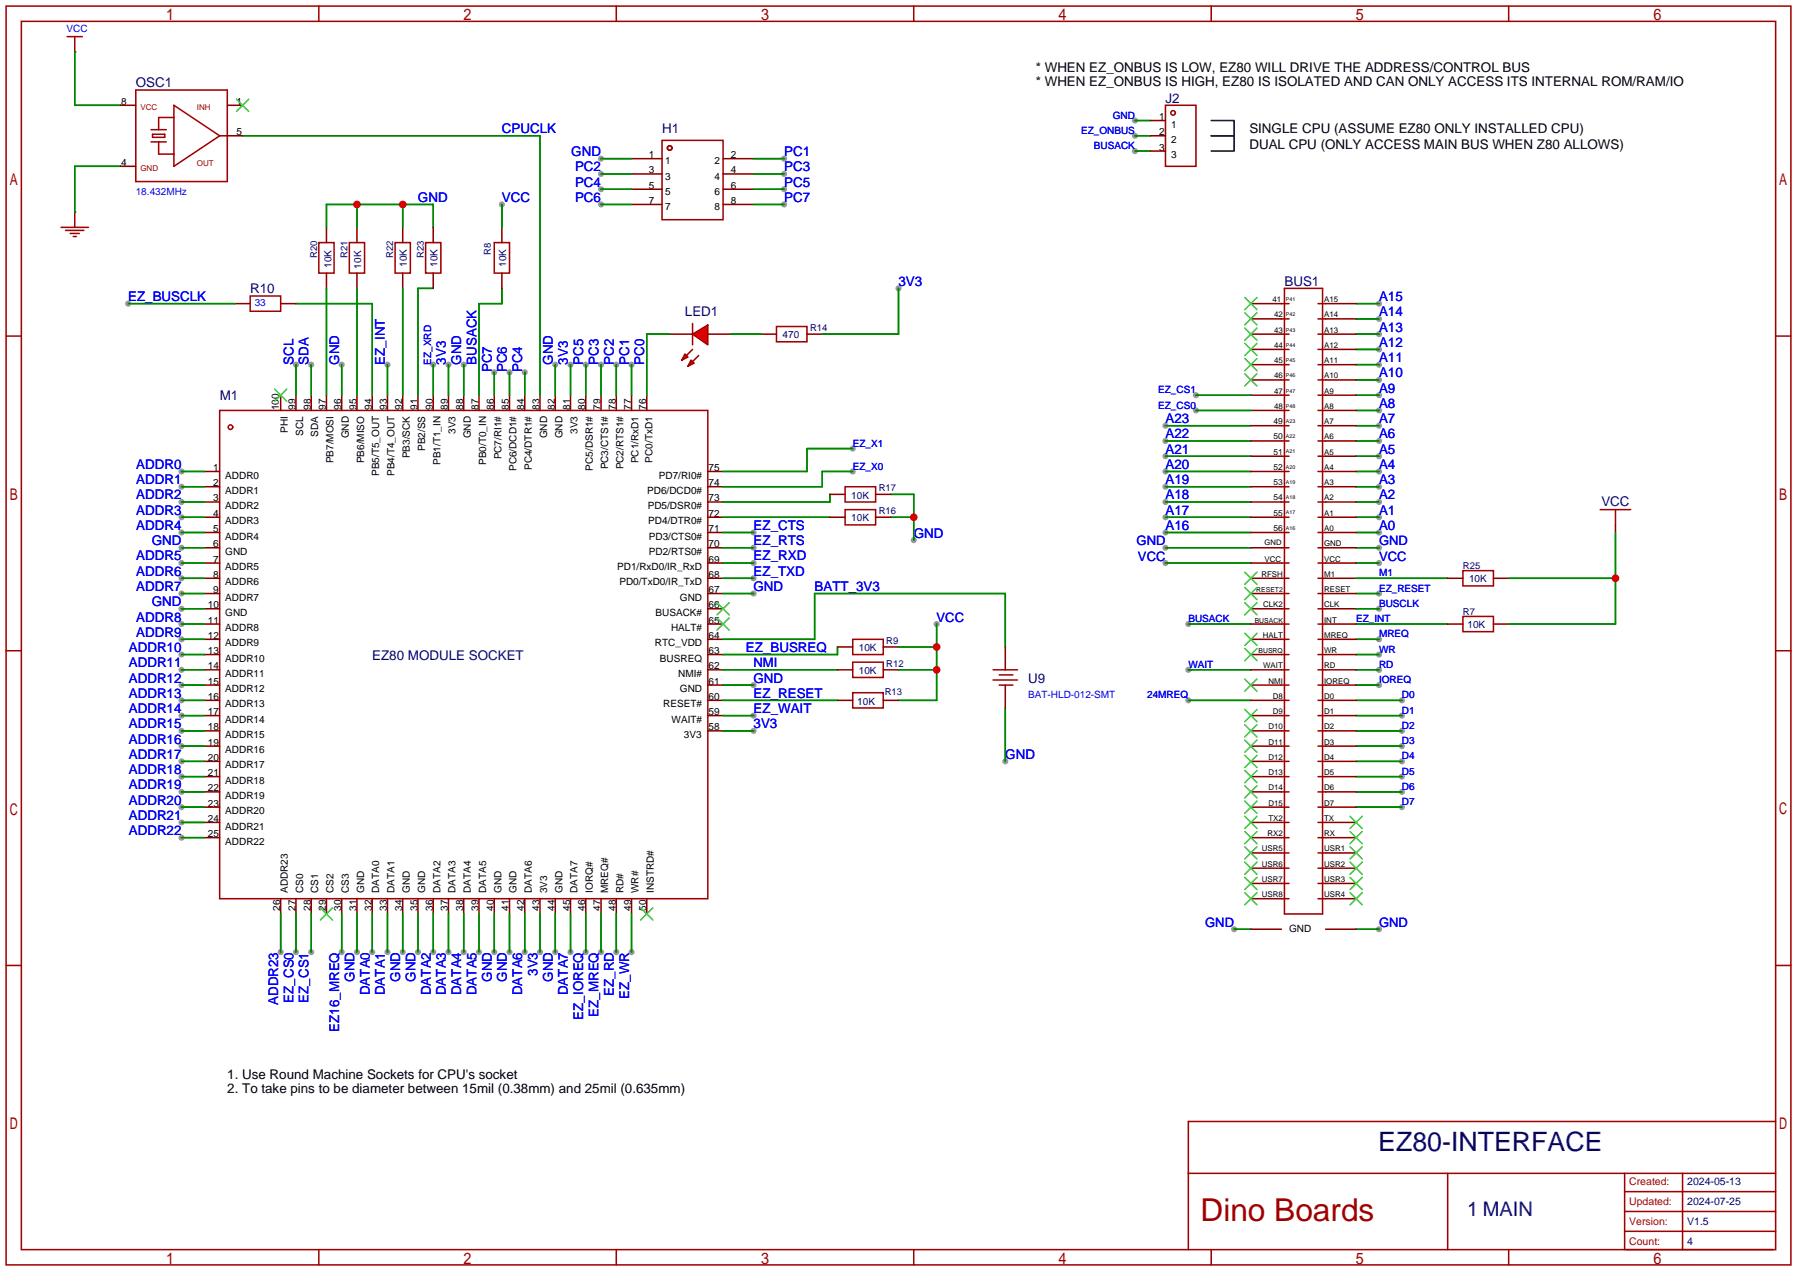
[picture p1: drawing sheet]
<svg xmlns="http://www.w3.org/2000/svg" width="299mm" height="212mm" viewBox="0 0 299 212" stroke-linecap="round" stroke-linejoin="round" font-family="sans-serif">
<g fill="#999">
<circle cx="229.6" cy="93.7" r=".51"/>
<circle cx="194.1" cy="93.7" r=".51"/>
<circle cx="229.6" cy="88.6" r=".51"/>
<circle cx="229.6" cy="86.1" r=".51"/>
<circle cx="229.6" cy="83.6" r=".51"/>
<circle cx="229.6" cy="81" r=".51"/>
<circle cx="229.6" cy="78.5" r=".51"/>
<circle cx="229.6" cy="75.9" r=".51"/>
<circle cx="229.6" cy="73.4" r=".51"/>
<circle cx="229.6" cy="70.9" r=".51"/>
<circle cx="229.6" cy="50.5" r=".51"/>
<circle cx="229.6" cy="53.1" r=".51"/>
<circle cx="229.6" cy="55.6" r=".51"/>
<circle cx="229.6" cy="58.2" r=".51"/>
<circle cx="229.6" cy="60.7" r=".51"/>
<circle cx="229.6" cy="63.2" r=".51"/>
<circle cx="229.6" cy="65.8" r=".51"/>
<circle cx="229.6" cy="68.3" r=".51"/>
<circle cx="194.1" cy="88.6" r=".51"/>
<circle cx="194.1" cy="86.1" r=".51"/>
<circle cx="194.1" cy="83.6" r=".51"/>
<circle cx="194.1" cy="81" r=".51"/>
<circle cx="194.1" cy="78.5" r=".51"/>
<circle cx="194.1" cy="75.9" r=".51"/>
<circle cx="194.1" cy="73.4" r=".51"/>
<circle cx="194.1" cy="70.9" r=".51"/>
<circle cx="233.4" cy="116.6" r=".51"/>
<circle cx="233.4" cy="134.4" r=".51"/>
<circle cx="229.6" cy="98.8" r=".51"/>
<circle cx="197.9" cy="103.9" r=".51"/>
<circle cx="197.9" cy="111.5" r=".51"/>
<circle cx="229.6" cy="114" r=".51"/>
<circle cx="229.6" cy="111.5" r=".51"/>
<circle cx="229.6" cy="109" r=".51"/>
<circle cx="229.6" cy="106.4" r=".51"/>
<circle cx="189" cy="20.1" r=".51"/>
<circle cx="189" cy="25.1" r=".51"/>
<circle cx="189" cy="22.6" r=".51"/>
<circle cx="229.6" cy="91.2" r=".51"/>
<circle cx="194.1" cy="91.2" r=".51"/>
<circle cx="205.5" cy="154.7" r=".51"/>
<circle cx="229.6" cy="154.7" r=".51"/>
<circle cx="233.4" cy="119.1" r=".51"/>
<circle cx="233.4" cy="121.7" r=".51"/>
<circle cx="233.4" cy="124.2" r=".51"/>
<circle cx="233.4" cy="126.7" r=".51"/>
<circle cx="233.4" cy="129.3" r=".51"/>
<circle cx="233.4" cy="131.8" r=".51"/>
<circle cx="197.9" cy="116.6" r=".51"/>
<circle cx="30.2" cy="78.5" r=".51"/>
<circle cx="30.2" cy="81" r=".51"/>
<circle cx="30.2" cy="83.6" r=".51"/>
<circle cx="30.2" cy="88.6" r=".51"/>
<circle cx="30.2" cy="93.7" r=".51"/>
<circle cx="30.2" cy="98.8" r=".51"/>
<circle cx="30.2" cy="103.9" r=".51"/>
<circle cx="30.2" cy="109" r=".51"/>
<circle cx="30.2" cy="114" r=".51"/>
<circle cx="30.2" cy="119.1" r=".51"/>
<circle cx="30.2" cy="124.2" r=".51"/>
<circle cx="30.2" cy="129.3" r=".51"/>
<circle cx="30.2" cy="134.4" r=".51"/>
<circle cx="30.2" cy="139.4" r=".51"/>
<circle cx="30.2" cy="136.9" r=".51"/>
<circle cx="30.2" cy="131.8" r=".51"/>
<circle cx="30.2" cy="126.7" r=".51"/>
<circle cx="30.2" cy="121.7" r=".51"/>
<circle cx="30.2" cy="116.6" r=".51"/>
<circle cx="30.2" cy="111.5" r=".51"/>
<circle cx="30.2" cy="106.4" r=".51"/>
<circle cx="30.2" cy="101.3" r=".51"/>
<circle cx="30.2" cy="91.2" r=".51"/>
<circle cx="72.1" cy="158.5" r=".51"/>
<circle cx="69.6" cy="158.5" r=".51"/>
<circle cx="62" cy="158.5" r=".51"/>
<circle cx="56.9" cy="158.5" r=".51"/>
<circle cx="46.7" cy="158.5" r=".51"/>
<circle cx="77.2" cy="158.5" r=".51"/>
<circle cx="82.3" cy="158.5" r=".51"/>
<circle cx="92.5" cy="158.5" r=".51"/>
<circle cx="102.6" cy="158.5" r=".51"/>
<circle cx="59.4" cy="158.5" r=".51"/>
<circle cx="64.5" cy="158.5" r=".51"/>
<circle cx="67.1" cy="158.5" r=".51"/>
<circle cx="74.7" cy="158.5" r=".51"/>
<circle cx="79.8" cy="158.5" r=".51"/>
<circle cx="84.8" cy="158.5" r=".51"/>
<circle cx="89.9" cy="158.5" r=".51"/>
<circle cx="95" cy="158.5" r=".51"/>
<circle cx="100.1" cy="158.5" r=".51"/>
<circle cx="105.2" cy="158.5" r=".51"/>
<circle cx="30.2" cy="86.1" r=".51"/>
<circle cx="125.5" cy="98.8" r=".51"/>
<circle cx="125.5" cy="96.3" r=".51"/>
<circle cx="125.5" cy="93.7" r=".51"/>
<circle cx="125.5" cy="91.2" r=".51"/>
<circle cx="125.5" cy="88.6" r=".51"/>
<circle cx="51.8" cy="60.7" r=".51"/>
<circle cx="56.9" cy="60.7" r=".51"/>
<circle cx="95" cy="60.7" r=".51"/>
<circle cx="74.7" cy="60.7" r=".51"/>
<circle cx="49.3" cy="60.7" r=".51"/>
<circle cx="92.5" cy="60.7" r=".51"/>
<circle cx="30.2" cy="96.3" r=".51"/>
<circle cx="64.5" cy="60.7" r=".51"/>
<circle cx="229.6" cy="101.3" r=".51"/>
<circle cx="87.4" cy="158.5" r=".51"/>
<circle cx="149.6" cy="48" r=".51"/>
<circle cx="82.3" cy="62" r=".51"/>
<circle cx="84.8" cy="62" r=".51"/>
<circle cx="87.4" cy="62" r=".51"/>
<circle cx="97.5" cy="60.7" r=".51"/>
<circle cx="100.1" cy="60.7" r=".51"/>
<circle cx="102.6" cy="60.7" r=".51"/>
<circle cx="105.2" cy="60.7" r=".51"/>
<circle cx="100.1" cy="26.4" r=".51"/>
<circle cx="100.1" cy="29" r=".51"/>
<circle cx="100.1" cy="31.5" r=".51"/>
<circle cx="100.1" cy="34" r=".51"/>
<circle cx="130.6" cy="26.4" r=".51"/>
<circle cx="130.6" cy="29" r=".51"/>
<circle cx="130.6" cy="31.5" r=".51"/>
<circle cx="130.6" cy="34" r=".51"/>
<circle cx="49.3" cy="158.5" r=".51"/>
<circle cx="51.8" cy="158.5" r=".51"/>
<circle cx="156" cy="103.9" r=".51"/>
<circle cx="125.5" cy="121.7" r=".51"/>
<circle cx="125.5" cy="119.1" r=".51"/>
<circle cx="125.5" cy="114" r=".51"/>
<circle cx="167.4" cy="126.7" r=".51"/>
<circle cx="83.6" cy="34" r=".51"/>
<circle cx="77.2" cy="60.7" r=".51"/>
<circle cx="97.5" cy="158.5" r=".51"/>
<circle cx="152.1" cy="89.9" r=".51"/>
<circle cx="142" cy="78.5" r=".51"/>
<circle cx="142" cy="74.7" r=".51"/>
<circle cx="72.1" cy="60.7" r=".51"/>
<circle cx="199.1" cy="65.8" r=".51"/>
<circle cx="199.1" cy="68.3" r=".51"/>
<circle cx="21.3" cy="50.5" r=".51"/>
</g>
<g fill="none" stroke="#a10000" stroke-width=".25">
<path d="M1 1h297.2v209.6h-297.2zM3.6 3.6h292.1v204.4h-292.1zM11.2 6.1h2.5M12.4 6.1v2.5M22.6 15h15.2v15.2h-15.2zM29 19.6h-2.6v2M29 17.5l7.6 5.1-7.6 5.1zM53.1 1v2.6M102.6 1v2.6M152.1 1v2.6M194.1 17.5h5v10.2h-5zM201.7 1v2.6"/>
<path d="M251.2 1v2.6M10.2 37.8h4.5M10.9 38.4h3.1M11.7 38.9h1.5M12.2 39.4h.5M12.4 35.3v2.5M25.1 23.6h2.6M25.1 21.6h2.6M25.4 22.4h2v.5h-2zM26.4 23.6v2.1h2.6M36.6 22.6h1.2M1 55.9h2.6"/>
<path d="M115.3 53.8v3.6M213.4 55.6h1.2M213.4 53.1h1.2M213.4 50.5h1.2M213.4 58.2h1.2M213.9 48h6.3v104.1h-6.3zM219.5 55.6h1.2M219.5 53.1h1.2M219.5 50.5h1.2M219.5 58.2h1.2M295.7 55.9h2.5M36.6 68.3h81.3v81.3h-81.3z"/>
<path d="M213.4 60.7h1.2M213.4 63.2h1.2M213.4 65.8h1.2M213.4 68.3h1.2M213.4 70.9h1.2M213.4 73.4h1.2M213.4 78.5h1.2M213.4 75.9h1.2M219.5 60.7h1.2M219.5 63.2h1.2M219.5 65.8h1.2M219.5 68.3h1.2"/>
<path d="M219.5 70.9h1.2M219.5 73.4h1.2M219.5 78.5h1.2M219.5 75.9h1.2M213.4 81h1.2M213.4 86.1h1.2M213.4 83.6h1.2M213.4 88.6h1.2M213.4 91.2h1.2M213.4 93.7h1.2M213.4 96.3h1.2M213.4 98.8h1.2"/>
<path d="M219.5 81h1.2M219.5 86.1h1.2M219.5 83.6h1.2M219.5 88.6h1.2M219.5 91.2h1.2M219.5 93.7h1.2M219.5 96.3h1.2M219.5 98.8h1.2M1 108.3h2.6M213.4 106.4h1.2M213.4 103.9h1.2M213.4 101.3h1.2"/>
<path d="M213.4 111.5h1.2M213.4 109h1.2M213.4 114h1.2M213.4 116.6h1.2M213.4 119.1h1.2M219.5 106.4h1.2M219.5 103.9h1.2M219.5 101.3h1.2M219.5 111.5h1.2M219.5 109h1.2M219.5 114h1.2M219.5 116.6h1.2"/>
<path d="M219.5 119.1h1.2M295.7 108.3h2.5M213.4 121.7h1.2M213.4 124.2h1.2M213.4 131.8h1.2M213.4 129.3h1.2M213.4 126.7h1.2M213.4 136.9h1.2M213.4 134.4h1.2M213.4 139.4h1.2M219.5 121.7h1.2M219.5 124.2h1.2"/>
<path d="M219.5 131.8h1.2M219.5 129.3h1.2M219.5 126.7h1.2M219.5 136.9h1.2M219.5 134.4h1.2M219.5 139.4h1.2M213.4 142h1.2M213.4 144.5h1.2M213.4 147.1h1.2M213.4 149.6h1.2M219.5 142h1.2M219.5 144.5h1.2"/>
<path d="M219.5 147.1h1.2M219.5 149.6h1.2M1 160.7h2.6M295.7 160.7h2.5M197.9 195.3h97.8M241 195.3v12.7M270.5 195.3v12.7M270.5 198.4h25.2M280.2 195.3v12.7M295.7 186.7h-97.8v21.3M53.1 208v2.6M102.6 208v2.6"/>
<path d="M152.1 208v2.6M201.7 208v2.6M251.2 208v2.6M270.5 201.7h25.2M270.5 205h25.2M270.8 208h24.3"/>
<circle cx="195.3" cy="18.8" r=".38"/>
<circle cx="38.4" cy="71.1" r=".38"/>
</g>
<g fill="none" stroke="#008700" stroke-width=".25">
<path d="M12.4 8.6v8.9h7.7M20.1 27.7h-7.7v7.6M40.4 22.6h49.5v43.2M189 20.1h2.5M189 25.1h2.5M189 22.6h2.5M49.3 50.5h12.7v15.3M83.6 48v2.5h-3.8v15.3M225.8 50.5h3.8M225.8 53.1h3.8M225.8 55.6h3.8M225.8 58.2h3.8"/>
<path d="M30.2 78.5h3.8M49.3 60.7v5.1M51.8 60.7v5.1M56.9 60.7v5.1M64.5 60.7v5.1M74.7 60.7v5.1M92.5 60.7v5.1M95 60.7v5.1M194.1 78.5h14.2M194.1 75.9h14.2M194.1 73.4h14.2M194.1 70.9h14.2"/>
<path d="M225.8 78.5h3.8M225.8 75.9h3.8M225.8 73.4h3.8M225.8 70.9h3.8M225.8 60.7h3.8M225.8 63.2h3.8M225.8 65.8h3.8M225.8 68.3h3.8M30.2 93.7h3.8M30.2 88.6h3.8M30.2 86.1h3.8M30.2 83.6h3.8"/>
<path d="M30.2 81h3.8M30.2 98.8h3.8M30.2 91.2h3.8M30.2 96.3h3.8M120.4 93.7h5.1M120.4 88.6h5.1M120.4 98.8h5.1M120.4 91.2h5.1M120.4 96.3h5.1M194.1 93.7h14.2M194.1 88.6h14.2M194.1 86.1h14.2"/>
<path d="M194.1 83.6h14.2M194.1 81h14.2M194.1 91.2h14.2M225.8 93.7h3.8M225.8 88.6h3.8M225.8 86.1h3.8M225.8 83.6h3.8M225.8 81h3.8M225.8 98.8h3.8M225.8 91.2h3.8M30.2 116.6h3.8M30.2 103.9h3.8"/>
<path d="M30.2 111.5h3.8M30.2 114h3.8M30.2 109h3.8M30.2 106.4h3.8M30.2 119.1h3.8M30.2 101.3h3.8M197.9 116.6h10.4M197.9 103.9h10.4M197.9 111.5h10.4M225.8 116.6h7.6M225.8 103.9h15.2M225.8 111.5h3.8"/>
<path d="M225.8 114h3.8M225.8 109h3.8M225.8 106.4h3.8M225.8 119.1h7.6M225.8 101.3h3.8M30.2 134.4h3.8M30.2 121.7h3.8M30.2 124.2h3.8M30.2 126.7h3.8M30.2 129.3h3.8M30.2 131.8h3.8M30.2 139.4h3.8"/>
<path d="M30.2 136.9h3.8M225.8 134.4h7.6M225.8 121.7h7.6M225.8 124.2h7.6M225.8 126.7h7.6M225.8 129.3h7.6M225.8 131.8h7.6M46.7 152.1v6.4M56.9 152.1v6.4M59.4 152.1v6.4M62 152.1v6.4M64.5 152.1v6.4"/>
<path d="M67.1 152.1v6.4M69.6 152.1v6.4M72.1 152.1v6.4M74.7 152.1v6.4M77.2 152.1v6.4M79.8 152.1v6.4M82.3 152.1v6.4M84.8 152.1v6.4M87.4 152.1v6.4M89.9 152.1v6.4M92.5 152.1v6.4M95 152.1v6.4"/>
<path d="M100.1 152.1v6.4M102.6 152.1v6.4M105.2 152.1v6.4M205.5 154.7h2.8M225.8 154.7h3.8"/>
</g>
<g fill="none" stroke="#870000" stroke-width=".25">
<path d="M12.4 8.6h.1M20.1 17.5h2.5M37.8 17.5h2.6M12.4 35.3h.1M20.1 27.7h2.5M37.8 22.6h2.6M191.5 20.1h2.6M191.5 22.6h2.6M191.5 25.1h2.6M208.3 50.5h5.1M208.3 53.1h5.1M208.3 55.6h5.1"/>
<path d="M208.3 58.2h5.1M220.7 50.5h5.1M220.7 53.1h5.1M220.7 55.6h5.1M220.7 58.2h5.1M34 78.5h2.6M46.7 65.8v2.5M49.3 65.8v2.5M51.8 65.8v2.5M54.4 65.8v2.5M56.9 65.8v2.5M59.4 65.8v2.5"/>
<path d="M62 65.8v2.5M64.5 65.8v2.5M67.1 65.8v2.5M69.6 65.8v2.5M72.1 65.8v2.5M74.7 65.8v2.5M77.2 65.8v2.5M79.8 65.8v2.5M82.3 65.8v2.5M84.8 65.8v2.5M87.4 65.8v2.5M89.9 65.8v2.5"/>
<path d="M92.5 65.8v2.5M95 65.8v2.5M97.5 65.8v2.5M100.1 65.8v2.5M102.6 65.8v2.5M105.2 65.8v2.5M107.7 65.8v2.5M117.9 78.5h2.5M208.3 60.7h5.1M208.3 63.2h5.1M208.3 65.8h5.1M208.3 68.3h5.1"/>
<path d="M208.3 70.9h5.1M208.3 73.4h5.1M208.3 75.9h5.1M208.3 78.5h5.1M220.7 60.7h5.1M220.7 63.2h5.1M220.7 65.8h5.1M220.7 68.3h5.1M220.7 70.9h5.1M220.7 73.4h5.1M220.7 75.9h5.1M220.7 78.5h5.1"/>
<path d="M34 81h2.6M34 83.6h2.6M34 86.1h2.6M34 88.6h2.6M34 91.2h2.6M34 93.7h2.6M34 96.3h2.6M34 98.8h2.6M117.9 81h2.5M117.9 83.6h2.5M117.9 86.1h2.5M117.9 88.6h2.5"/>
<path d="M117.9 91.2h2.5M117.9 93.7h2.5M117.9 96.3h2.5M117.9 98.8h2.5M208.3 81h5.1M208.3 83.6h5.1M208.3 86.1h5.1M208.3 88.6h5.1M208.3 91.2h5.1M208.3 93.7h5.1M208.3 96.3h5.1M208.3 98.8h5.1"/>
<path d="M220.7 81h5.1M220.7 83.6h5.1M220.7 86.1h5.1M220.7 88.6h5.1M220.7 91.2h5.1M220.7 93.7h5.1M220.7 96.3h5.1M220.7 98.8h5.1M34 101.3h2.6M34 103.9h2.6M34 106.4h2.6M34 109h2.6"/>
<path d="M34 111.5h2.6M34 114h2.6M34 116.6h2.6M34 119.1h2.6M117.9 101.3h2.5M117.9 103.9h2.5M117.9 106.4h2.5M117.9 109h2.5M117.9 111.5h2.5M117.9 114h2.5M117.9 116.6h2.5M117.9 119.1h2.5"/>
<path d="M208.3 101.3h5.1M208.3 103.9h5.1M208.3 106.4h5.1M208.3 109h5.1M208.3 111.5h5.1M208.3 114h5.1M208.3 116.6h5.1M208.3 119.1h5.1M220.7 101.3h5.1M220.7 103.9h5.1M220.7 106.4h5.1M220.7 109h5.1"/>
<path d="M220.7 111.5h5.1M220.7 114h5.1M220.7 116.6h5.1M220.7 119.1h5.1M34 121.7h2.6M34 124.2h2.6M34 126.7h2.6M34 129.3h2.6M34 131.8h2.6M34 134.4h2.6M34 136.9h2.6M34 139.4h2.6"/>
<path d="M117.9 121.7h2.5M208.3 121.7h5.1M208.3 124.2h5.1M208.3 126.7h5.1M208.3 129.3h5.1M208.3 131.8h5.1M208.3 134.4h5.1M208.3 136.9h5.1M208.3 139.4h5.1M220.7 121.7h5.1M220.7 124.2h5.1M220.7 126.7h5.1"/>
<path d="M220.7 129.3h5.1M220.7 131.8h5.1M220.7 134.4h5.1M220.7 136.9h5.1M220.7 139.4h5.1M46.7 149.6v2.5M49.3 149.6v2.5M51.8 149.6v2.5M54.4 149.6v2.5M56.9 149.6v2.5M59.4 149.6v2.5M62 149.6v2.5"/>
<path d="M64.5 149.6v2.5M67.1 149.6v2.5M69.6 149.6v2.5M72.1 149.6v2.5M74.7 149.6v2.5M77.2 149.6v2.5M79.8 149.6v2.5M82.3 149.6v2.5M84.8 149.6v2.5M87.4 149.6v2.5M89.9 149.6v2.5M92.5 149.6v2.5"/>
<path d="M95 149.6v2.5M97.5 149.6v2.5M100.1 149.6v2.5M102.6 149.6v2.5M105.2 149.6v2.5M107.7 149.6v2.5M208.3 142h5.1M208.3 144.5h5.1M208.3 147.1h5.1M208.3 149.6h5.1M208.3 154.7h5.1M220.7 142h5.1"/>
<path d="M220.7 144.5h5.1M220.7 147.1h5.1M220.7 149.6h5.1M220.7 154.7h5.1"/>
</g>
<g fill="none" stroke="#3c3" stroke-width=".25">
<path d="M39.4 16.5l2 2M41.4 16.5l-2 2M207.3 49.5l2 2.1M207.3 52.1l2 2M207.3 54.6l2 2M207.3 57.2l2 2M207.3 59.7l2 2M209.3 49.5l-2 2.1M209.3 52.1l-2 2M209.3 54.6l-2 2M209.3 57.2l-2 2M209.3 59.7l-2 2"/>
<path d="M45.7 64.8l2.1 2M47.8 64.8l-2.1 2M207.3 62.2l2 2.1M209.3 62.2l-2 2.1M207.3 97.8l2 2M207.3 95.2l2 2.1M209.3 97.8l-2 2M209.3 95.2l-2 2.1M119.4 102.9l2 2M119.4 100.3l2 2.1M121.4 102.9l-2 2M121.4 100.3l-2 2.1"/>
<path d="M207.3 100.3l2 2.1M207.3 105.4l2 2M207.3 107.9l2 2.1M207.3 113l2 2.1M207.3 118.1l2 2M209.3 100.3l-2 2.1M209.3 105.4l-2 2M209.3 107.9l-2 2.1M209.3 113l-2 2.1M209.3 118.1l-2 2M207.3 120.6l2 2.1M207.3 123.2l2 2"/>
<path d="M207.3 125.7l2 2.1M207.3 128.3l2 2M207.3 130.8l2 2M207.3 133.4l2 2M207.3 135.9l2 2M207.3 138.4l2 2.1M209.3 120.6l-2 2.1M209.3 123.2l-2 2M209.3 125.7l-2 2.1M209.3 128.3l-2 2M209.3 130.8l-2 2M209.3 133.4l-2 2"/>
<path d="M209.3 135.9l-2 2M209.3 138.4l-2 2.1M224.8 135.9l2 2M224.8 138.4l2 2.1M226.8 135.9l-2 2M226.8 138.4l-2 2.1M53.3 151.1l2.1 2.1M55.4 151.1l-2.1 2.1M106.7 151.1l2 2.1M108.7 151.1l-2 2.1M207.3 141l2 2M207.3 143.5l2 2"/>
<path d="M207.3 146.1l2 2M207.3 148.6l2 2M209.3 141l-2 2M209.3 143.5l-2 2M209.3 146.1l-2 2M209.3 148.6l-2 2M224.8 141l2 2M224.8 143.5l2 2M224.8 146.1l2 2M224.8 148.6l2 2M226.8 141l-2 2M226.8 143.5l-2 2"/>
<path d="M226.8 146.1l-2 2M226.8 148.6l-2 2"/>
</g>
<path d="M201.7 20.1h3.8v2.5h-3.8h3.8v2.5h-3.8" fill="none" stroke="#000" stroke-width=".25"/>
<g fill="#f00" stroke="#a10000" stroke-width=".25">
<path d="M115.3 55.6l2.6-1.5v3.3z"/>
<path d="M115.1 59.9l.5 .6-1 .5z"/>
<path d="M114 58.9l.6 .5-1.1 .5z"/>
</g>
<g fill="none" stroke="#a10000" stroke-width=".25">
<path d="M110.2 23.4h10.2v13.2h-10.2zM41.7 49.3h5v2.5h-5zM53.1 40.4h2.5v5.1h-2.5zM58.2 40.4h2.5v5.1h-2.5zM65.8 40.4h2.5v5.1h-2.5zM70.9 40.4h2.5v5.1h-2.5zM82.3 40.4h2.5v5.1h-2.5zM115.3 58.2l-1 1M116.3 59.2l-1 1M129.3 54.4h5.1v2.5h-5.1zM140.7 81h5.1v2.6h-5.1zM140.7 84.8h5.1v2.6h-5.1z"/>
<path d="M243.6 95h5.1v2.5h-5.1zM266.4 84.8h5.1M269 84.8v2.6M142 106.4h5.1v2.6h-5.1zM142 110.2h5.1v2.6h-5.1zM142 115.3h5.1v2.6h-5.1zM165.4 113.2h4M165.4 111.5h4M166.4 114h2.3M166.4 112.4h2.3M243.6 102.6h5.1v2.6h-5.1z"/>
<circle cx="111.5" cy="24.6" r=".38"/>
</g>
<g fill="none" stroke="#870000" stroke-width=".25">
<path d="M54.4 37.8v2.6M59.4 37.8v2.6M67.1 37.8v2.6M72.1 37.8v2.6M83.6 37.8v2.6M105.2 26.4h5M105.2 29h5M105.2 31.5h5M105.2 34h5M120.4 26.4h5.1M120.4 29h5.1M120.4 31.5h5.1"/>
<path d="M120.4 34h5.1M39.1 50.5h2.6M46.7 50.5h2.6M54.4 45.5v2.5M59.4 45.5v2.5M67.1 45.5v2.5M72.1 45.5v2.5M83.6 45.5v2.5M111.5 55.6h3.8M117.9 55.6h3.8M126.7 55.6h2.6M134.4 55.6h2.5"/>
<path d="M138.2 82.3h2.5M138.2 86.1h2.5M145.8 82.3h2.5M145.8 86.1h2.5M241 96.3h2.6M248.7 96.3h2.5M269 87.4v1.2M139.4 107.7h2.6M139.4 111.5h2.6M139.4 116.6h2.6M147.1 107.7h2.5M147.1 111.5h2.5"/>
<path d="M147.1 116.6h2.5M167.4 107.7v3.8M167.4 114v3.9M241 103.9h2.6M248.7 103.9h2.5"/>
</g>
<g fill="none" stroke="#008700" stroke-width=".25">
<path d="M54.4 37.8v-3.8h17.7v3.8M59.4 34v3.8M67.1 34v3.8M83.6 34v3.8M100.1 26.4h5.1M100.1 29h5.1M100.1 31.5h5.1M100.1 34h5.1M125.5 26.4h5.1M125.5 29h5.1M125.5 31.5h5.1M125.5 34h5.1"/>
<path d="M21.3 50.5h17.8M54.4 48v17.8M59.4 48v17.8M67.1 48v17.8M72.1 48h-2.5v17.8M111.5 55.6h-3.8v10.2M121.7 55.6h5M149.6 48v7.6h-12.7M72.1 60.7v5.1M77.2 60.7v5.1M82.3 62v3.8M84.8 62v3.8"/>
<path d="M87.4 62v3.8M97.5 60.7v5.1M100.1 60.7v5.1M102.6 60.7v5.1M105.2 60.7v5.1M142 78.5h-5.1v2.5h-16.5M142 74.7h-7.6v3.8h-14M199.1 65.8h9.2M199.1 68.3h9.2M120.4 86.1h17.8M138.2 82.3v1.3h-17.8M148.3 86.1h3.8"/>
<path d="M148.3 82.3h3.8v7.6M225.8 96.3h15.2M251.2 96.3h17.8M269 88.6v15.3h-17.8M120.4 111.5h19M120.4 116.6h19M120.4 119.1h5.1M120.4 114h5.1M120.4 106.4h15.2v-7.6h31.8v8.9M139.4 107.7v1.3h-19M149.6 111.5h6.4M149.6 107.7h6.4"/>
<path d="M156 103.9v12.7h-6.4M167.4 117.9v8.8M120.4 121.7h5.1M49.3 152.1v6.4M51.8 152.1v6.4M97.5 152.1v6.4"/>
</g>
<g fill="#c00">
<circle cx="59.4" cy="34" r=".63"/>
<circle cx="67.1" cy="34" r=".63"/>
<circle cx="156" cy="111.5" r=".63"/>
<circle cx="156" cy="107.7" r=".63"/>
<circle cx="269" cy="96.3" r=".63"/>
<circle cx="152.1" cy="86.1" r=".63"/>
</g>
<text font-size="5.3" fill="#a00000" x="199.9" y="203.3">Dino Boards</text>
<text font-size="4.5" fill="#000080" x="229.5" y="191.6">EZ80-INTERFACE</text>
<text font-size="3.3" fill="#000080" x="244.3" y="202.5">1 MAIN</text>
<g font-size="2.2" fill="#000080">
<text x="22.6" y="14.6">OSC1</text>
<text x="194.1" y="17.1">J2</text>
<text x="110.2" y="22.2">H1</text>
<text x="213.9" y="47.6">BUS1</text>
<text x="41.7" y="48.9">R10</text>
<text x="114" y="52.7">LED1</text>
<text x="36.6" y="66.6">M1</text>
<text x="266.6" y="84.3">VCC</text>
<text x="62" y="109.8">EZ80 MODULE SOCKET</text>
<text x="171.2" y="113.6">U9</text>
</g>
<g font-size="2.2">
<text x="172.5" y="12">* WHEN EZ_ONBUS IS LOW, EZ80 WILL DRIVE THE ADDRESS/CONTROL BUS</text>
<text x="172.5" y="14.2">* WHEN EZ_ONBUS IS HIGH, EZ80 IS ISOLATED AND CAN ONLY ACCESS ITS INTERNAL ROM/RAM/IO</text>
<text x="208" y="22.2">SINGLE CPU (ASSUME EZ80 ONLY INSTALLED CPU)</text>
<text x="208" y="24.7">DUAL CPU (ONLY ACCESS MAIN BUS WHEN Z80 ALLOWS)</text>
<text x="37.8" y="179.7">1. Use Round Machine Sockets for CPU's socket</text>
<text x="37.8" y="181.9">2. To take pins to be diameter between 15mil (0.38mm) and 25mil (0.635mm)</text>
</g>
<g font-size="2.2" fill="#00f">
<text x="83.6" y="22.2">CPUCLK</text>
<text x="95.1" y="26">GND</text>
<text x="95.7" y="28.5">PC2</text>
<text x="130.6" y="26">PC1</text>
<text x="130.6" y="28.5">PC3</text>
<text x="69.6" y="33.6">GND</text>
<text x="83.6" y="33.6">VCC</text>
<text x="95.7" y="31.1">PC4</text>
<text x="95.7" y="33.6">PC6</text>
<text x="130.6" y="31.1">PC5</text>
<text x="130.6" y="33.6">PC7</text>
<text x="149.6" y="47.6">3V3</text>
<text x="21.3" y="50.1">EZ_BUSCLK</text>
<text x="229.6" y="50.1">A15</text>
<text x="229.6" y="52.7">A14</text>
<text x="229.6" y="55.2">A13</text>
<text x="229.6" y="57.7">A12</text>
<text x="48.9" y="60.7" transform="rotate(-90 48.9 60.7)">SCL</text>
<text x="51.4" y="60.7" transform="rotate(-90 51.4 60.7)">SDA</text>
<text x="56.5" y="60.7" transform="rotate(-90 56.5 60.7)">GND</text>
<text x="64.1" y="60.7" transform="rotate(-90 64.1 60.7)">EZ_INT</text>
<text x="74.3" y="60.7" transform="rotate(-90 74.3 60.7)">3V3</text>
<text x="76.8" y="60.7" transform="rotate(-90 76.8 60.7)">GND</text>
<text x="79.3" y="60.7" transform="rotate(-90 79.3 60.7)">BUSACK</text>
<text x="81.9" y="62" transform="rotate(-90 81.9 62)">PC7</text>
<text x="84.4" y="62" transform="rotate(-90 84.4 62)">PC6</text>
<text x="87" y="62" transform="rotate(-90 87 62)">PC4</text>
<text x="92" y="60.7" transform="rotate(-90 92 60.7)">GND</text>
<text x="94.6" y="60.7" transform="rotate(-90 94.6 60.7)">3V3</text>
<text x="97.1" y="60.7" transform="rotate(-90 97.1 60.7)">PC5</text>
<text x="99.7" y="60.7" transform="rotate(-90 99.7 60.7)">PC3</text>
<text x="102.2" y="60.7" transform="rotate(-90 102.2 60.7)">PC2</text>
<text x="104.7" y="60.7" transform="rotate(-90 104.7 60.7)">PC1</text>
<text x="107.3" y="60.7" transform="rotate(-90 107.3 60.7)">PC0</text>
<text x="229.6" y="60.3">A11</text>
<text x="229.6" y="62.8">A10</text>
<text x="229.6" y="65.4">A9</text>
<text x="194.1" y="70.4">A23</text>
<text x="229.6" y="70.4">A7</text>
<text x="229.6" y="67.9">A8</text>
<text x="194.1" y="75.5">A21</text>
<text x="194.1" y="73">A22</text>
<text x="229.6" y="75.5">A5</text>
<text x="229.6" y="73">A6</text>
<text x="22.7" y="78.1">ADDR0</text>
<text x="22.7" y="80.6">ADDR1</text>
<text x="22.7" y="83.1">ADDR2</text>
<text x="194.1" y="83.1">A18</text>
<text x="194.1" y="80.6">A19</text>
<text x="194.1" y="78.1">A20</text>
<text x="229.6" y="83.1">A2</text>
<text x="229.6" y="80.6">A3</text>
<text x="229.6" y="78.1">A4</text>
<text x="22.7" y="88.2">ADDR4</text>
<text x="22.7" y="85.7">ADDR3</text>
<text x="125.5" y="88.2">EZ_CTS</text>
<text x="152.1" y="89.5">GND</text>
<text x="194.1" y="88.2">A16</text>
<text x="194.1" y="85.7">A17</text>
<text x="229.6" y="88.2">A0</text>
<text x="229.6" y="85.7">A1</text>
<text x="22.7" y="93.3">ADDR5</text>
<text x="22.7" y="95.8">ADDR6</text>
<text x="25.3" y="90.8">GND</text>
<text x="125.5" y="95.8">EZ_TXD</text>
<text x="125.5" y="93.3">EZ_RXD</text>
<text x="125.5" y="90.8">EZ_RTS</text>
<text x="189.2" y="90.8">GND</text>
<text x="189.5" y="93.3">VCC</text>
<text x="229.6" y="93.3">VCC</text>
<text x="229.6" y="90.8">GND</text>
<text x="22.7" y="98.4">ADDR7</text>
<text x="25.3" y="100.9">GND</text>
<text x="125.5" y="98.4">GND</text>
<text x="135.6" y="98.4">BATT_3V3</text>
<text x="22.7" y="103.5">ADDR8</text>
<text x="22.7" y="106">ADDR9</text>
<text x="156" y="103.5">VCC</text>
<text x="21.4" y="108.5">ADDR10</text>
<text x="21.4" y="113.6">ADDR12</text>
<text x="21.4" y="111.1">ADDR11</text>
<text x="124.2" y="108.5">EZ_BUSREQ</text>
<text x="125.5" y="111.1">NMI</text>
<text x="125.5" y="113.6">GND</text>
<text x="21.4" y="118.7">ADDR14</text>
<text x="21.4" y="116.2">ADDR13</text>
<text x="125.5" y="118.7">EZ_WAIT</text>
<text x="125.5" y="116.2">EZ_RESET</text>
<text x="21.4" y="123.8">ADDR16</text>
<text x="21.4" y="121.2">ADDR15</text>
<text x="125.5" y="121.2">3V3</text>
<text x="21.4" y="128.9">ADDR18</text>
<text x="21.4" y="131.4">ADDR19</text>
<text x="21.4" y="126.3">ADDR17</text>
<text x="167.4" y="126.3">GND</text>
<text x="21.4" y="133.9">ADDR20</text>
<text x="21.4" y="136.5">ADDR21</text>
<text x="21.4" y="139">ADDR22</text>
<text x="200.7" y="154.3">GND</text>
<text x="229.6" y="154.3">GND</text>
<text x="46.3" y="167.3" transform="rotate(-90 46.3 167.3)">ADDR23</text>
<text x="48.9" y="166.9" transform="rotate(-90 48.9 166.9)">EZ_CS0</text>
<text x="51.4" y="166.9" transform="rotate(-90 51.4 166.9)">EZ_CS1</text>
<text x="59" y="163.4" transform="rotate(-90 59 163.4)">GND</text>
<text x="61.6" y="165.7" transform="rotate(-90 61.6 165.7)">DATA0</text>
<text x="64.1" y="165.7" transform="rotate(-90 64.1 165.7)">DATA1</text>
<text x="66.6" y="163.4" transform="rotate(-90 66.6 163.4)">GND</text>
<text x="69.2" y="163.4" transform="rotate(-90 69.2 163.4)">GND</text>
<text x="71.7" y="165.7" transform="rotate(-90 71.7 165.7)">DATA2</text>
<text x="74.3" y="165.7" transform="rotate(-90 74.3 165.7)">DATA3</text>
<text x="76.8" y="165.7" transform="rotate(-90 76.8 165.7)">DATA4</text>
<text x="79.3" y="165.7" transform="rotate(-90 79.3 165.7)">DATA5</text>
<text x="81.9" y="163.4" transform="rotate(-90 81.9 163.4)">GND</text>
<text x="84.4" y="163.4" transform="rotate(-90 84.4 163.4)">GND</text>
<text x="87" y="165.7" transform="rotate(-90 87 165.7)">DATA6</text>
<text x="89.5" y="162.5" transform="rotate(-90 89.5 162.5)">3V3</text>
<text x="92" y="163.4" transform="rotate(-90 92 163.4)">GND</text>
<text x="94.6" y="165.7" transform="rotate(-90 94.6 165.7)">DATA7</text>
<text x="102.2" y="165.8" transform="rotate(-90 102.2 165.8)">EZ_RD</text>
<text x="104.7" y="166.3" transform="rotate(-90 104.7 166.3)">EZ_WR</text>
<text x="56.5" y="171.7" transform="rotate(-90 56.5 171.7)">EZ16_MREQ</text>
<text x="97.1" y="169.8" transform="rotate(-90 97.1 169.8)">EZ_IOREQ</text>
<text x="99.7" y="169.3" transform="rotate(-90 99.7 169.3)">EZ_MREQ</text>
</g>
<g font-size="1.8" fill="#a00000">
<text x="271.3" y="197.3">Created:</text>
<text x="271.3" y="200.6">Updated:</text>
<text x="271.3" y="203.9">Version:</text>
<text x="271.3" y="207.2">Count:</text>
</g>
<g font-size="1.8" fill="#000080">
<text x="280.9" y="197.3">2024-05-13</text>
<text x="280.9" y="200.6">2024-07-25</text>
<text x="280.9" y="203.9">V1.5</text>
<text x="280.9" y="207.2">4</text>
</g>
<g font-size="1.7" fill="#00f">
<text x="11.1" y="5.3">VCC</text>
<text x="180" y="22.3">EZ_ONBUS</text>
<text x="185.3" y="19.7">GND</text>
<text x="182.1" y="24.8">BUSACK</text>
<text x="22.6" y="32.4">18.432MHz</text>
<text x="42.4" y="51">33</text>
<text x="71.8" y="60.7" transform="rotate(-90 71.8 60.7)">EZ_XRD</text>
<text x="192.8" y="65.5">EZ_CS1</text>
<text x="192.8" y="68">EZ_CS0</text>
<text x="142" y="74.4">EZ_X1</text>
<text x="142" y="78.2">EZ_X0</text>
<text x="229.6" y="95.9">M1</text>
<text x="229.6" y="98.5">EZ_RESET</text>
<text x="229.6" y="101">BUSCLK</text>
<text x="197.9" y="103.6">BUSACK</text>
<text x="225.8" y="103.6">EZ_INT</text>
<text x="229.6" y="106.1">MREQ</text>
<text x="197.9" y="111.2">WAIT</text>
<text x="229.6" y="113.7">IOREQ</text>
<text x="229.6" y="111.2">RD</text>
<text x="229.6" y="108.6">WR</text>
<text x="171.2" y="116.3">BAT-HLD-012-SMT</text>
<text x="191" y="116.3">24MREQ</text>
<text x="233.4" y="116.3">D0</text>
<text x="233.4" y="118.8">D1</text>
<text x="233.4" y="121.3">D2</text>
<text x="233.4" y="123.9">D3</text>
<text x="233.4" y="126.4">D4</text>
<text x="233.4" y="129">D5</text>
<text x="233.4" y="131.5">D6</text>
<text x="233.4" y="134">D7</text>
</g>
<g font-size="1.7">
<text x="20.2" y="17.4">8</text>
<text x="39.4" y="17.4">1</text>
<text x="39.4" y="22.5">5</text>
<text x="193" y="20">1</text>
<text x="193" y="22.5">2</text>
<text x="195" y="21.3">1</text>
<text x="195" y="23.8">2</text>
<text x="20.2" y="27.6">4</text>
<text x="108" y="26.3">1</text>
<text x="108" y="28.9">3</text>
<text x="110.7" y="27.3">1</text>
<text x="110.7" y="29.9">3</text>
<text x="119" y="27.3">2</text>
<text x="119" y="29.9">4</text>
<text x="121.7" y="26.3">2</text>
<text x="121.7" y="28.9">4</text>
<text x="193" y="25.1">3</text>
<text x="195" y="26.3">3</text>
<text x="108" y="31.4">5</text>
<text x="108" y="34">7</text>
<text x="110.7" y="32.4">5</text>
<text x="110.7" y="35">7</text>
<text x="119" y="32.4">6</text>
<text x="119" y="35">8</text>
<text x="121.7" y="31.4">6</text>
<text x="121.7" y="34">8</text>
<text x="46.4" y="68.3" transform="rotate(-90 46.4 68.3)">100</text>
<text x="49.2" y="68.2" transform="rotate(-90 49.2 68.2)">99</text>
<text x="51.7" y="68.2" transform="rotate(-90 51.7 68.2)">98</text>
<text x="54.3" y="68.2" transform="rotate(-90 54.3 68.2)">97</text>
<text x="56.8" y="68.2" transform="rotate(-90 56.8 68.2)">96</text>
<text x="59.4" y="68.2" transform="rotate(-90 59.4 68.2)">95</text>
<text x="61.9" y="68.2" transform="rotate(-90 61.9 68.2)">94</text>
<text x="64.4" y="68.2" transform="rotate(-90 64.4 68.2)">93</text>
<text x="67" y="68.2" transform="rotate(-90 67 68.2)">92</text>
<text x="69.5" y="68.2" transform="rotate(-90 69.5 68.2)">91</text>
<text x="72.1" y="68.2" transform="rotate(-90 72.1 68.2)">90</text>
<text x="74.6" y="68.2" transform="rotate(-90 74.6 68.2)">89</text>
<text x="77.1" y="68.2" transform="rotate(-90 77.1 68.2)">88</text>
<text x="79.7" y="68.2" transform="rotate(-90 79.7 68.2)">87</text>
<text x="82.2" y="68.2" transform="rotate(-90 82.2 68.2)">86</text>
<text x="84.8" y="68.2" transform="rotate(-90 84.8 68.2)">85</text>
<text x="87.3" y="68.2" transform="rotate(-90 87.3 68.2)">84</text>
<text x="89.8" y="68.2" transform="rotate(-90 89.8 68.2)">83</text>
<text x="92.4" y="68.2" transform="rotate(-90 92.4 68.2)">82</text>
<text x="94.9" y="68.2" transform="rotate(-90 94.9 68.2)">81</text>
<text x="97.5" y="68.2" transform="rotate(-90 97.5 68.2)">80</text>
<text x="100" y="68.2" transform="rotate(-90 100 68.2)">79</text>
<text x="102.5" y="68.2" transform="rotate(-90 102.5 68.2)">78</text>
<text x="105.1" y="68.2" transform="rotate(-90 105.1 68.2)">77</text>
<text x="107.6" y="68.2" transform="rotate(-90 107.6 68.2)">76</text>
<text x="47.9" y="72" transform="rotate(-90 47.9 72)">PHI</text>
<text x="50.5" y="72.5" transform="rotate(-90 50.5 72.5)">SCL</text>
<text x="53" y="72.7" transform="rotate(-90 53 72.7)">SDA</text>
<text x="55.5" y="77.1" transform="rotate(-90 55.5 77.1)">PB7/MOSI</text>
<text x="58.1" y="73" transform="rotate(-90 58.1 73)">GND</text>
<text x="60.6" y="77.1" transform="rotate(-90 60.6 77.1)">PB6/MISO</text>
<text x="68.2" y="76.3" transform="rotate(-90 68.2 76.3)">PB3/SCK</text>
<text x="70.8" y="75.1" transform="rotate(-90 70.8 75.1)">PB2/SS</text>
<text x="73.3" y="77.4" transform="rotate(-90 73.3 77.4)">PB1/T1_IN</text>
<text x="75.9" y="72.2" transform="rotate(-90 75.9 72.2)">3V3</text>
<text x="78.4" y="73" transform="rotate(-90 78.4 73)">GND</text>
<text x="80.9" y="77.4" transform="rotate(-90 80.9 77.4)">PB0/T0_IN</text>
<text x="83.5" y="76.5" transform="rotate(-90 83.5 76.5)">PC7/RI1#</text>
<text x="91.1" y="73" transform="rotate(-90 91.1 73)">GND</text>
<text x="93.6" y="73" transform="rotate(-90 93.6 73)">GND</text>
<text x="96.2" y="72.2" transform="rotate(-90 96.2 72.2)">3V3</text>
<text x="106.3" y="77.1" transform="rotate(-90 106.3 77.1)">PC1/RxD1</text>
<text x="108.6" y="77" transform="rotate(-90 108.6 77)">PC0/TxD1</text>
<text x="35.5" y="78.4">1</text>
<text x="35.5" y="80.9">2</text>
<text x="35.5" y="83.5">3</text>
<text x="37.5" y="79.7">ADDR0</text>
<text x="37.5" y="82.2">ADDR1</text>
<text x="63.2" y="79.3" transform="rotate(-90 63.2 79.3)">PB5/T5_OUT</text>
<text x="65.7" y="79.3" transform="rotate(-90 65.7 79.3)">PB4/T4_OUT</text>
<text x="86" y="78.4" transform="rotate(-90 86 78.4)">PC6/DCD1#</text>
<text x="88.6" y="78.2" transform="rotate(-90 88.6 78.2)">PC4/DTR1#</text>
<text x="98.7" y="78.3" transform="rotate(-90 98.7 78.3)">PC5/DSR1#</text>
<text x="101.3" y="78.2" transform="rotate(-90 101.3 78.2)">PC3/CTS1#</text>
<text x="103.8" y="78.2" transform="rotate(-90 103.8 78.2)">PC2/RTS1#</text>
<text x="107.8" y="82.2">PD6/DCD0#</text>
<text x="109.7" y="79.7">PD7/RI0#</text>
<text x="118" y="83.5">73</text>
<text x="118" y="80.9">74</text>
<text x="118" y="78.4">75</text>
<text x="35.5" y="86">4</text>
<text x="35.5" y="88.6">5</text>
<text x="37.5" y="84.8">ADDR2</text>
<text x="37.5" y="87.3">ADDR3</text>
<text x="37.5" y="89.8">ADDR4</text>
<text x="107.8" y="84.8">PD5/DSR0#</text>
<text x="107.9" y="87.3">PD4/DTR0#</text>
<text x="108" y="89.8">PD3/CTS0#</text>
<text x="118" y="88.6">71</text>
<text x="118" y="86">72</text>
<text x="35.5" y="91.1">6</text>
<text x="35.5" y="93.6">7</text>
<text x="37.5" y="92.4">GND</text>
<text x="37.5" y="94.9">ADDR5</text>
<text x="102.8" y="94.9">PD1/RxD0/IR_RxD</text>
<text x="108" y="92.4">PD2/RTS0#</text>
<text x="118" y="93.6">69</text>
<text x="118" y="91.1">70</text>
<text x="34.6" y="101.3">10</text>
<text x="35.5" y="96.2">8</text>
<text x="35.5" y="98.7">9</text>
<text x="37.5" y="97.5">ADDR6</text>
<text x="37.5" y="100">ADDR7</text>
<text x="103.1" y="97.5">PD0/TxD0/IR_TxD</text>
<text x="113.2" y="100">GND</text>
<text x="118" y="98.7">67</text>
<text x="118" y="96.2">68</text>
<text x="118" y="101.3">66</text>
<text x="34.6" y="103.8">11</text>
<text x="34.6" y="106.3">12</text>
<text x="37.5" y="102.5">GND</text>
<text x="37.5" y="105.1">ADDR8</text>
<text x="37.5" y="107.6">ADDR9</text>
<text x="109.1" y="107.6">RTC_VDD</text>
<text x="109.1" y="102.5">BUSACK#</text>
<text x="111.7" y="105.1">HALT#</text>
<text x="118" y="103.8">65</text>
<text x="118" y="106.3">64</text>
<text x="34.6" y="108.9">13</text>
<text x="34.6" y="111.4">14</text>
<text x="34.6" y="114">15</text>
<text x="37.5" y="110.2">ADDR10</text>
<text x="37.5" y="112.7">ADDR11</text>
<text x="109.9" y="110.2">BUSREQ</text>
<text x="112.9" y="112.7">NMI#</text>
<text x="118" y="114">61</text>
<text x="118" y="108.9">63</text>
<text x="118" y="111.4">62</text>
<text x="34.6" y="116.5">16</text>
<text x="34.6" y="119">17</text>
<text x="37.5" y="115.2">ADDR12</text>
<text x="37.5" y="117.8">ADDR13</text>
<text x="110.4" y="117.8">RESET#</text>
<text x="113.2" y="115.2">GND</text>
<text x="118" y="119">59</text>
<text x="118" y="116.5">60</text>
<text x="34.6" y="121.6">18</text>
<text x="34.6" y="124.1">19</text>
<text x="37.5" y="120.3">ADDR14</text>
<text x="37.5" y="122.9">ADDR15</text>
<text x="37.5" y="125.4">ADDR16</text>
<text x="111.8" y="120.3">WAIT#</text>
<text x="113.9" y="122.9">3V3</text>
<text x="118" y="121.6">58</text>
<text x="34.6" y="126.7">20</text>
<text x="34.6" y="129.2">21</text>
<text x="34.6" y="131.7">22</text>
<text x="37.5" y="127.9">ADDR17</text>
<text x="37.5" y="130.5">ADDR18</text>
<text x="34.6" y="134.3">23</text>
<text x="34.6" y="136.8">24</text>
<text x="37.5" y="133">ADDR19</text>
<text x="37.5" y="135.6">ADDR20</text>
<text x="34.6" y="139.4">25</text>
<text x="37.5" y="138.1">ADDR21</text>
<text x="37.5" y="140.6">ADDR22</text>
<text x="47.9" y="148.7" transform="rotate(-90 47.9 148.7)">ADDR23</text>
<text x="50.5" y="148.7" transform="rotate(-90 50.5 148.7)">CS0</text>
<text x="53" y="148.7" transform="rotate(-90 53 148.7)">CS1</text>
<text x="55.5" y="148.7" transform="rotate(-90 55.5 148.7)">CS2</text>
<text x="58.1" y="148.7" transform="rotate(-90 58.1 148.7)">CS3</text>
<text x="60.6" y="148.7" transform="rotate(-90 60.6 148.7)">GND</text>
<text x="63.2" y="148.7" transform="rotate(-90 63.2 148.7)">DATA0</text>
<text x="65.7" y="148.7" transform="rotate(-90 65.7 148.7)">DATA1</text>
<text x="68.2" y="148.7" transform="rotate(-90 68.2 148.7)">GND</text>
<text x="70.8" y="148.7" transform="rotate(-90 70.8 148.7)">GND</text>
<text x="73.3" y="148.7" transform="rotate(-90 73.3 148.7)">DATA2</text>
<text x="75.9" y="148.7" transform="rotate(-90 75.9 148.7)">DATA3</text>
<text x="78.4" y="148.7" transform="rotate(-90 78.4 148.7)">DATA4</text>
<text x="80.9" y="148.7" transform="rotate(-90 80.9 148.7)">DATA5</text>
<text x="83.5" y="148.7" transform="rotate(-90 83.5 148.7)">GND</text>
<text x="86" y="148.7" transform="rotate(-90 86 148.7)">GND</text>
<text x="88.6" y="148.7" transform="rotate(-90 88.6 148.7)">DATA6</text>
<text x="91.1" y="148.7" transform="rotate(-90 91.1 148.7)">3V3</text>
<text x="93.6" y="148.7" transform="rotate(-90 93.6 148.7)">GND</text>
<text x="96.2" y="148.7" transform="rotate(-90 96.2 148.7)">DATA7</text>
<text x="98.7" y="148.7" transform="rotate(-90 98.7 148.7)">IORQ#</text>
<text x="101.3" y="148.7" transform="rotate(-90 101.3 148.7)">MREQ#</text>
<text x="103.8" y="148.7" transform="rotate(-90 103.8 148.7)">RD#</text>
<text x="106.3" y="148.7" transform="rotate(-90 106.3 148.7)">WR#</text>
<text x="108.9" y="148.7" transform="rotate(-90 108.9 148.7)">INSTRD#</text>
<text x="46.7" y="151.6" transform="rotate(-90 46.7 151.6)">26</text>
<text x="49.2" y="151.6" transform="rotate(-90 49.2 151.6)">27</text>
<text x="51.7" y="151.6" transform="rotate(-90 51.7 151.6)">28</text>
<text x="54.3" y="151.6" transform="rotate(-90 54.3 151.6)">29</text>
<text x="56.8" y="151.6" transform="rotate(-90 56.8 151.6)">30</text>
<text x="59.4" y="151.6" transform="rotate(-90 59.4 151.6)">31</text>
<text x="61.9" y="151.6" transform="rotate(-90 61.9 151.6)">32</text>
<text x="64.4" y="151.6" transform="rotate(-90 64.4 151.6)">33</text>
<text x="67" y="151.6" transform="rotate(-90 67 151.6)">34</text>
<text x="69.5" y="151.6" transform="rotate(-90 69.5 151.6)">35</text>
<text x="72.1" y="151.6" transform="rotate(-90 72.1 151.6)">36</text>
<text x="74.6" y="151.6" transform="rotate(-90 74.6 151.6)">37</text>
<text x="77.1" y="151.6" transform="rotate(-90 77.1 151.6)">38</text>
<text x="79.7" y="151.6" transform="rotate(-90 79.7 151.6)">39</text>
<text x="82.2" y="151.6" transform="rotate(-90 82.2 151.6)">40</text>
<text x="84.8" y="151.6" transform="rotate(-90 84.8 151.6)">41</text>
<text x="87.3" y="151.6" transform="rotate(-90 87.3 151.6)">42</text>
<text x="89.8" y="151.6" transform="rotate(-90 89.8 151.6)">43</text>
<text x="92.4" y="151.6" transform="rotate(-90 92.4 151.6)">44</text>
<text x="94.9" y="151.6" transform="rotate(-90 94.9 151.6)">45</text>
<text x="97.5" y="151.6" transform="rotate(-90 97.5 151.6)">46</text>
<text x="100" y="151.6" transform="rotate(-90 100 151.6)">47</text>
<text x="102.5" y="151.6" transform="rotate(-90 102.5 151.6)">48</text>
<text x="105.1" y="151.6" transform="rotate(-90 105.1 151.6)">49</text>
<text x="107.6" y="151.6" transform="rotate(-90 107.6 151.6)">50</text>
<text x="214.6" y="155.2">GND</text>
</g>
<g font-size="1.7" fill="#000080">
<text x="55.2" y="44.6" transform="rotate(-90 55.2 44.6)">10K</text>
<text x="60.1" y="44.7" transform="rotate(-90 60.1 44.7)">10K</text>
<text x="67.8" y="44.4" transform="rotate(-90 67.8 44.4)">10K</text>
<text x="72.8" y="44.4" transform="rotate(-90 72.8 44.4)">10K</text>
<text x="84.3" y="44.4" transform="rotate(-90 84.3 44.4)">10K</text>
<text x="130.3" y="56.3">470</text>
<text x="141.7" y="83">10K</text>
<text x="141.7" y="86.8">10K</text>
<text x="244.6" y="97">10K</text>
<text x="244.3" y="104.6">10K</text>
<text x="143" y="108.4">10K</text>
<text x="143" y="112.2">10K</text>
<text x="142.7" y="117.3">10K</text>
</g>
<g font-size="1.6" fill="#000080">
<text x="52.8" y="42.9" transform="rotate(-90 52.8 42.9)">R20</text>
<text x="57.9" y="42.9" transform="rotate(-90 57.9 42.9)">R21</text>
<text x="65.5" y="42.9" transform="rotate(-90 65.5 42.9)">R22</text>
<text x="70.6" y="42.9" transform="rotate(-90 70.6 42.9)">R23</text>
<text x="81.7" y="42.4" transform="rotate(-90 81.7 42.4)">R8</text>
<text x="134.9" y="55.1">R14</text>
<text x="146.3" y="81.7">R17</text>
<text x="146.3" y="85.6">R16</text>
<text x="243.6" y="94.7">R25</text>
<text x="147.6" y="107.1">R9</text>
<text x="243.6" y="102.3">R7</text>
<text x="147.6" y="111">R12</text>
<text x="147.3" y="115.8">R13</text>
</g>
<g font-size="1.4">
<text x="212.1" y="70.6">49</text>
<text x="212.1" y="73.1">50</text>
<text x="212.1" y="75.7">51</text>
<text x="212.1" y="78.2">52</text>
<text x="212.1" y="80.8">53</text>
<text x="212.1" y="83.3">54</text>
<text x="212.1" y="85.8">55</text>
<text x="212.1" y="88.4">56</text>
</g>
<g font-size="1.3" fill="#a00000">
<text x="23.4" y="18.2">VCC</text>
<text x="32.8" y="18.2">INH</text>
<text x="23.4" y="28.4">GND</text>
<text x="32.8" y="27.6">OUT</text>
</g>
<g font-size="1.3">
<text x="211.9" y="50.3">41</text>
<text x="212.1" y="52.8">42</text>
<text x="220.5" y="50.3">A15</text>
<text x="220.5" y="52.8">A14</text>
<text x="212.1" y="55.4">43</text>
<text x="212.1" y="57.9">44</text>
<text x="220.5" y="55.4">A13</text>
<text x="220.5" y="57.9">A12</text>
<text x="212.1" y="60.5">45</text>
<text x="212.1" y="63">46</text>
<text x="212.1" y="65.5">47</text>
<text x="220.5" y="60.5">A11</text>
<text x="220.5" y="63">A10</text>
<text x="220.5" y="65.5">A9</text>
<text x="212.1" y="68.1">48</text>
<text x="220.5" y="68.1">A8</text>
<text x="220.5" y="70.6">A7</text>
<text x="220.5" y="73.2">A6</text>
<text x="220.5" y="75.7">A5</text>
<text x="220.5" y="78.2">A4</text>
<text x="220.5" y="80.8">A3</text>
<text x="220.5" y="83.3">A2</text>
<text x="220.5" y="85.9">A1</text>
<text x="220.5" y="88.4">A0</text>
<text x="210.6" y="90.7">GND</text>
<text x="210.6" y="93.5">VCC</text>
<text x="220.5" y="90.9">GND</text>
<text x="220.5" y="93.5">VCC</text>
<text x="210" y="96">RFSH</text>
<text x="210.3" y="101.1">CLK2</text>
<text x="220.5" y="96">M1</text>
<text x="220.5" y="98.6">RESET</text>
<text x="220.5" y="101.1">CLK</text>
<text x="210.2" y="106.2">HALT</text>
<text x="220.5" y="103.6">INT</text>
<text x="220.5" y="106.2">MREQ</text>
<text x="210.3" y="111.3">WAIT</text>
<text x="211.2" y="113.8">NMI</text>
<text x="220.5" y="108.7">WR</text>
<text x="220.5" y="111.3">RD</text>
<text x="220.5" y="113.8">IOREQ</text>
<text x="211.9" y="116.3">D8</text>
<text x="211.9" y="118.9">D9</text>
<text x="220.5" y="116.3">D0</text>
<text x="220.5" y="118.9">D1</text>
<text x="211.2" y="121.4">D10</text>
<text x="211.2" y="124">D11</text>
<text x="220.5" y="121.4">D2</text>
<text x="220.5" y="124">D3</text>
<text x="211.2" y="126.5">D12</text>
<text x="211.2" y="129">D13</text>
<text x="211.2" y="131.6">D14</text>
<text x="220.5" y="126.5">D4</text>
<text x="220.5" y="129">D5</text>
<text x="220.5" y="131.6">D6</text>
<text x="211.2" y="134.1">D15</text>
<text x="211.2" y="136.7">TX2</text>
<text x="220.5" y="134.1">D7</text>
<text x="220.5" y="136.7">TX</text>
<text x="210.1" y="141.7">USR5</text>
<text x="211.1" y="139.2">RX2</text>
<text x="220.5" y="139.2">RX</text>
<text x="220.5" y="141.7">USR1</text>
<text x="210.1" y="144.3">USR6</text>
<text x="210.1" y="146.8">USR7</text>
<text x="210.1" y="149.4">USR8</text>
<text x="220.5" y="144.3">USR2</text>
<text x="220.5" y="146.8">USR3</text>
<text x="220.5" y="149.4">USR4</text>
</g>
<g font-size="1.1">
<text x="209.2" y="98.6">RESET2</text>
<text x="208.9" y="103.7">BUSACK</text>
<text x="209.6" y="108.8">BUSRQ</text>
</g>
<g font-size=".9">
<text x="214.1" y="50.1">P41</text>
<text x="214.1" y="52.7">P42</text>
<text x="214.1" y="55.2">P43</text>
<text x="214.1" y="57.7">P44</text>
<text x="214.1" y="60.3">P45</text>
<text x="214.1" y="62.8">P46</text>
<text x="214.1" y="65.4">P47</text>
<text x="214.1" y="67.9">P48</text>
<text x="214.1" y="70.4">A23</text>
<text x="214.1" y="72.9">A22</text>
<text x="214.1" y="75.5">A21</text>
<text x="214.1" y="78">A20</text>
<text x="214.1" y="80.5">A19</text>
<text x="214.1" y="83.1">A18</text>
<text x="214.1" y="85.6">A17</text>
<text x="214.1" y="88.2">A16</text>
</g>
</svg>
